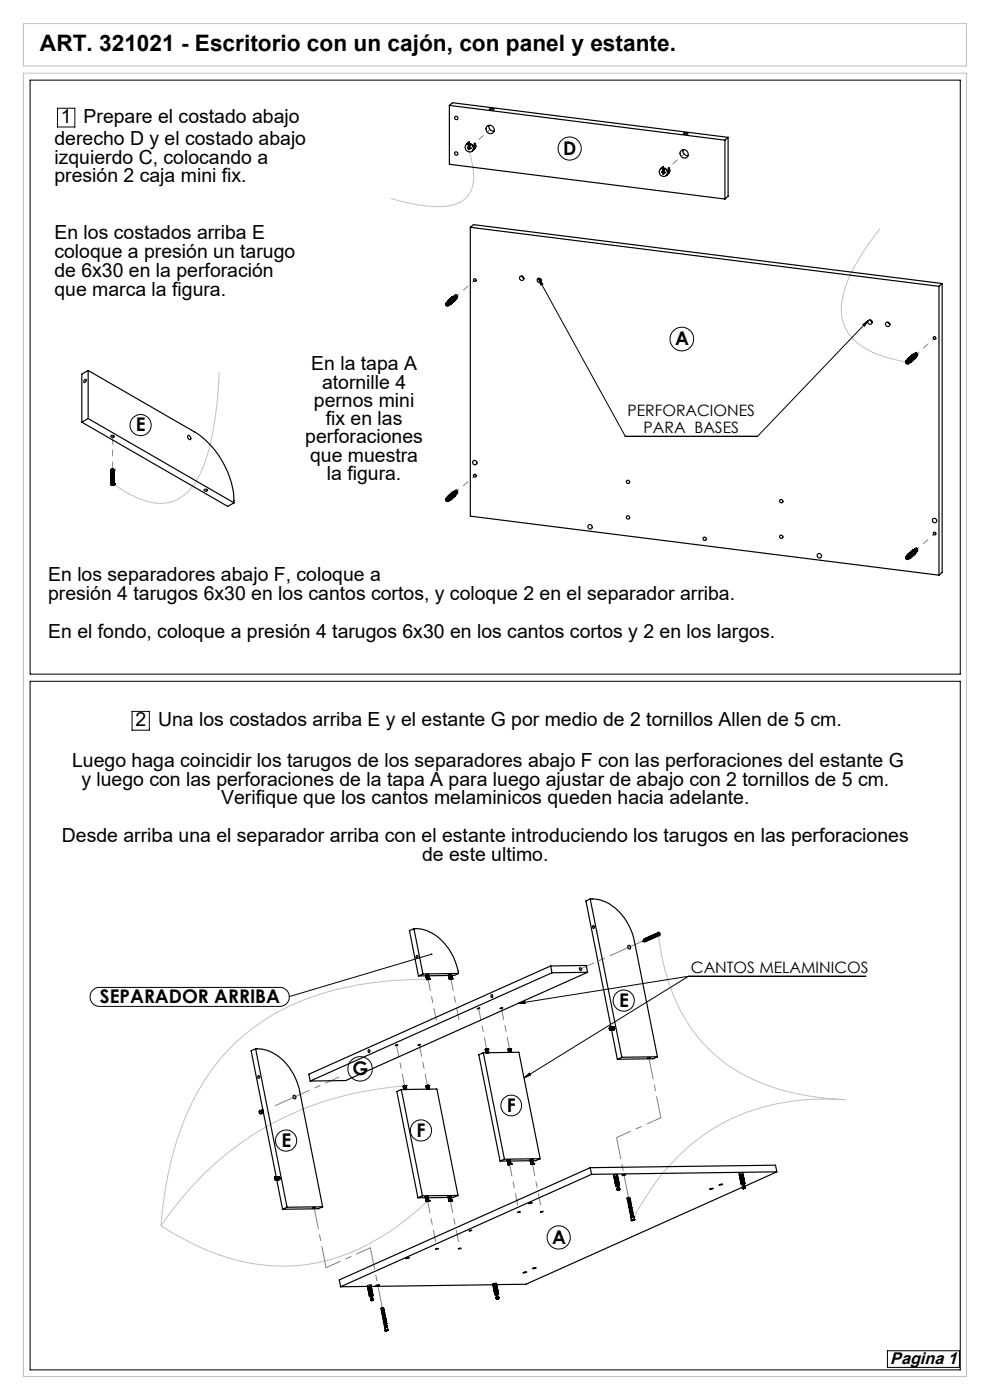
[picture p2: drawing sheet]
<svg xmlns="http://www.w3.org/2000/svg" width="210mm" height="297mm" viewBox="0 0 210 297" stroke-linecap="round" stroke-linejoin="round" font-family="sans-serif">
<path d="M5 15.5h200v276.5h-200zM5 5h200v9h-200zM99.2 31.2l.5 1.4a11.2 11.2 0 0 1 0 8.3 6.8 6.8 0 0 1-6 2.9 34 34 0 0 1-10.8-1.7M186.6 48.5a45.1 45.1 0 0 0-7.2 12.4 11 11 0 0 0 .4 9.6 13.8 13.8 0 0 0 8 5.2l4.8 1.2M46.5 78.9a64.5 64.5 0 0 1-3.5 20.3 12.7 12.7 0 0 1-5.3 6.8 10 10 0 0 1-8.9-.5l-2.4-1.3-2.6-1.7M139.6 198.2a42.2 42.2 0 0 0 8.5 22 35.5 35.5 0 0 0 20.6 11.7 59.6 59.6 0 0 0 10.7 1.4 46.2 46.2 0 0 0-28.8 6.6 48.1 48.1 0 0 0-16.5 19M90.8 207.7a68.2 68.2 0 0 0-30.2 6.1 44 44 0 0 0-22.3 25.7 78.1 78.1 0 0 0-4.2 20.5M85.8 230.4a67.4 67.4 0 0 0-38.5 15 72.1 72.1 0 0 0-13.2 14.6M90.7 254.8a49.5 49.5 0 0 1-23.8 13.2 41.3 41.3 0 0 1-27-4.6l-5.8-3.4" fill="none" stroke="#c0c0c0" stroke-width=".21"/>
<g fill="none" stroke="#000" stroke-width=".21">
<path d="M6.4 17h197.3v126h-197.3zM12.2 23h3.7v3.9h-3.7zM114.2 59.1l18.4 33.5M114.2 59.1l.9 1.2-.4 .2zM183 68.9l1.2-1-.8 1.3zM184.2 67.9l-23.5 24.7h-28.1M6.4 144.5h197.3v146.1h-197.3zM28 150.9h3.7v4h-3.7zM19.8 210l.5-.4 .6-.1h38.4a2.01 2.01 0 0 1 2.1 2 2.01 2.01 0 0 1-2.1 2h-38.2a2.01 2.01 0 0 1-1.9-1.3 2.01 2.01 0 0 1 .6-2.2zM91.6 202.4l-30.2 9M109.9 212.9l1.4-.5 .1 .5zM146 207.1h37.7"/>
<path d="M146 207.1l-34.8 21.6M146 207.1l-36.1 5.8M111.2 228.7l1.1-1.1 .3 .5zM188.2 286.6h15.3v3.5h-15.3z"/>
<circle cx="120.9" cy="31.5" r="2.45"/>
<circle cx="144.6" cy="71.9" r="2.51"/>
<circle cx="29.8" cy="90.2" r="2.24"/>
<circle cx="132.3" cy="212.3" r="2.24"/>
<circle cx="76.4" cy="226.8" r="2.6"/>
<circle cx="89.3" cy="239.8" r="2.25"/>
<circle cx="108.4" cy="234.5" r="2.19"/>
<circle cx="60.7" cy="242" r="2.24"/>
<circle cx="118.5" cy="262.5" r="2.47"/>
</g>
<path d="M100.1 30.9l3.9-3.5M141.3 36.1l3.8-3.5M96.8 62.8l3.9-3.4M194.4 75.1l3.9-3.4M96.8 104.3l3.9-3.4M194.4 116.6l3.9-3.4" fill="none" stroke="#808080" stroke-width=".21" stroke-dasharray="15.2 1.3 1.3 1.3" stroke-dashoffset="14.6"/>
<path d="M136.6 199.5l-13.4 6.1M58.4 234.5l13.5-6" fill="none" stroke="#808080" stroke-width=".21" stroke-dasharray="15.2 1.3 1.3 1.3" stroke-dashoffset="7.4"/>
<path d="M92.5 216.4l-1.7-8.7M97.4 216.3l-1.8-8.6M85.8 230.4l-1.7-8.7M90.7 230.3l-1.8-8.6M103.2 222.6l-1.7-8.7M108.1 222.5l-1.7-8.6M90.7 254.8l1.7 8.7M95.5 254.8l1.8 8.6M108.1 247l1.7 8.7M112.9 247l1.8 8.6" fill="none" stroke="#808080" stroke-width=".21" stroke-dasharray="15.2 1.3 1.3 1.3" stroke-dashoffset="12.7"/>
<path d="M140.2 237.1l-2.6-12.7M66.6 256.2l2.6 12.7M133.3 254.1l-2.5-12.8M78.6 264.7l2.5 12.7" fill="none" stroke="#808080" stroke-width=".21" stroke-dasharray="15.2 1.3 1.3 1.3" stroke-dashoffset="10.7"/>
<path d="M130.8 241.3l9.4-4.2M69.2 268.9l9.4-4.2" fill="none" stroke="#808080" stroke-width=".21" stroke-dasharray="15.2 1.3 1.3 1.3" stroke-dashoffset="12"/>
<path d="M23.9 92.5v7.2" fill="none" stroke="#808080" stroke-width=".21" stroke-dasharray="15.2 1.3 1.3 1.3" stroke-dashoffset="13.6"/>
<g fill="#000">
<path d="M91.4 202.3h.3v.3l-.3-.1z"/>
<path d="M114.2 59.1l.9 1.2-.4 .2zM183 68.9l1.2-1-.8 1.3z"/>
<path d="M111.2 228.7l1.1-1.1 .3 .5zM109.9 212.9l1.4-.5 .1 .5z"/>
</g>
<g fill="none" stroke="#000" stroke-width=".25">
<path d="M95.3 22.4l58.5 7.3M95.3 22.4l.7-.6 58.4 7.3M95.3 22.4v12.5l58.5 7.3M98.9 30.7a.95 .95 0 0 1 1-.2 .95 .95 0 0 1 .6 .9l.4-.3M99.2 30.4l-.2 .1M99.2 30.4v.1M99.2 31.4h.2M99.3 31.3v.1M99.3 31.4h.2M99.3 31.4h-.1M99.3 30.3l.2-.1v.2M99.3 30.3l-.2 .2"/>
<path d="M99.3 30.3l-.1 .1M99.3 30.3v.1M99.3 30.9h.4M99.4 30.8l.3 .1M99.4 30.8l-.1 .1M99.4 31.3v-.3h.2v.3h.3v.2h-.3M99.4 31.4v.3M99.4 31.3l-.2-.1v.2M99.5 31l-.1 .3M99.5 31.4v.2M99.5 31.6h.1M99.5 31.4h-.1"/>
<path d="M99.5 31.6l-.1 .1M99.6 30.1l-.2 .2M99.6 30.1l-.2 .1M99.6 30.5l-.3 .4M99.6 30.5l.1 .4M99.6 30.5l-.2 .3M99.6 30.1v.3M99.6 31.5v.2h-.2M99.7 31.4l-.1 .1M99.7 31.4h.2M100.3 32l.3-.6-.4 .7M100.3 30.9l.3 .1"/>
<path d="M100.6 30.4l.3 .7M100.6 30.4a.71 .71 0 0 1 .1 1.2l-.4 .3M100.6 30.4v.6l.3 .1M103.7 26.6a1.02 1.02 0 0 0 1.1 1.2M103.8 23.1l.7-.1 .3 .2-.8 .1zM140.1 35.8a.96 .96 0 0 1 1-.1 .96 .96 0 0 1 .5 .9l.4-.3M140.4 35.6l-.2 .1M140.4 36.6h.2M140.4 35.6v.1M140.4 36.4v.1M140.4 36.5l.3 .1M140.4 36.5v.1"/>
<path d="M140.5 35.5l-.2 .2M140.5 35.5l-.1 .1M140.5 35.5v.1M140.5 36.1l.2-.4 .2 .4M140.5 36.1h.4M140.5 36l.4 .1M140.5 36v.1M140.6 36.4l.1-.2h.1v.3h.2v.2h-.2M140.6 36.4h-.2v.2M140.7 35.4l-.2 .1M140.7 35.4v.2M140.7 36.6l-.1 .3"/>
<path d="M140.7 36.4h-.1M140.7 36.6h-.1M140.7 35.3l-.2 .2M140.7 35.3l-.1 .1M140.7 35.7l-.2 .3M140.7 35.3v.3M140.8 36.7v.2h-.2M140.8 36.8l-.2 .1M141 36.6l-.2 .1M141.4 37.1l.3-.5-.4 .6M141.5 36.1l.3 .1M141.8 35.6l.2 .7"/>
<path d="M141.8 35.6a.87 .87 0 0 1-.3 1.5M141.8 35.6v.6l.2 .1M144.9 31.8a1.02 1.02 0 0 0 1.1 1.2M145 28.3l.6-.1 .3 .2-.7 .1zM153.8 29.7v12.5M154.4 29.1v12.5l-.6 .6M154.4 29.1l-.6 .6M99.8 48.2l99.4 12.5M99.8 48.2l.6-.5 99.4 12.4M99.8 48.2v61.3l99.4 12.5M110.7 58.6l.4 .4M114.5 59.1l.4 .4"/>
<path d="M18.7 78.6l22.5 13a18.6 18.6 0 0 1 8.4 15.1M18.7 78.6l-1.3 .8v10.2M18.7 78.6v10.2M94.7 64.3a.38 .38 0 0 0-.1 .5 .38 .38 0 0 0 .5 0M94.7 64.3h.1M94.7 64.3a.38 .38 0 0 1 .4 0 .38 .38 0 0 1 0 .5M94.7 64.6l.1 .1M94.7 64.2h.1M94.7 64.2v.1M94.7 64.6h.1M94.8 64.2a.48 .48 0 0 1 .7-.4 .48 .48 0 0 1 .1 .8M94.8 64.6h-.1"/>
<path d="M94.8 64.6v-.2v.4M94.8 64.7v.1M94.8 64.6h.1M94.9 64.1a.36 .36 0 0 1 .6 0 .36 .36 0 0 1-.2 .5M94.9 64.6h.1M94.9 64.5l-.1 .1M94.9 64.6l-.1 .1M94.9 64.7l-.1 .1M94.9 63.8l1.1-.9a.52 .52 0 0 1 .6 .1 .52 .52 0 0 1 0 .7l-1 .9M95 64.1l.3 .2-.1 .5M95 64.1l-.3 .1M95 64.1a.36 .36 0 0 1 .3 .3 .36 .36 0 0 1-.1 .4"/>
<path d="M95.1 64.2a.19 .19 0 0 1 .3 0 .19 .19 0 0 1-.1 .2M95.1 63.7l.8-.7 .5 .1-.8 .6zM95.2 64.8h-.1M95.6 64.6l-.3 .1M95.8 63.9l.8-.6v.4l-.8 .7zM95.9 63l.1 .1M96 63.1h.3M96 63.1l-.6 .5M96.3 62.9a.37 .37 0 0 1 .5-.1 .37 .37 0 0 1 0 .6v-.4l-.2-.2-.1 .1M96.4 62.8a.37 .37 0 0 1 .5-.1 .37 .37 0 0 1 0 .5M96.4 63.4v.3M96.4 63.7l-.6 .5"/>
<path d="M96.4 63.7h.2M96.5 62.9h-.1M96.8 62.5l-.4 .2M96.8 62.5v.1M96.8 62.6l.2 .3M184.6 67.9l.4 .4M188.3 68.4l.5 .4M192.2 76.9h.2M192.2 76.6a.38 .38 0 0 0 0 .5 .38 .38 0 0 0 .5 0M192.2 76.6a.38 .38 0 0 1 .5 .1 .38 .38 0 0 1 0 .4M192.3 76.5a.36 .36 0 0 1 .5 0 .36 .36 0 0 1 0 .5M192.3 76.5a.38 .38 0 0 1 .5 .1 .38 .38 0 0 1 0 .5"/>
<path d="M192.3 76.5l-.1 .1M192.3 76.8l-.1 .1M192.4 76.8l-.2 .1M192.4 76.8v-.1v.2M192.4 76.9v.2M192.4 76.8v.1M192.4 76.9l.2 .1-.2-.1M192.4 76.8h.1M192.4 76.9h.1M192.4 77v.1M192.5 76.4a.36 .36 0 0 1 .6-.1 .36 .36 0 0 1-.2 .6M192.5 76.9h.1"/>
<path d="M192.5 76.1l-.1 .3M192.5 76.1l1-.9a.5 .5 0 0 1 .7 .1 .5 .5 0 0 1 0 .7l-1 .9M192.5 76.1a.51 .51 0 0 1 .7 .1 .51 .51 0 0 1 0 .7M192.5 76.9h-.1M192.7 76.4a.19 .19 0 0 1 .2 .1 .19 .19 0 0 1 0 .2M192.7 76l.8-.7 .5 .1-.8 .6zM192.8 77.1h-.1M193.2 76.9l-.3 .1M193.4 76.2l.7-.6v.4l-.7 .7zM193.5 75.3v.1M193.5 75.4l.4 .1M193.5 75.4l-.5 .5"/>
<path d="M193.9 75.1a.36 .36 0 0 1 .5 0 .36 .36 0 0 1 0 .5M194 75a.36 .36 0 0 1 .5 0 .36 .36 0 0 1 0 .5M194 75.6v.3M194 75.2l.2-.1 .2 .2-.1 .4M194 75.9l-.6 .6M194 75.9l.1 .1M194.1 75.1l-.1 .1M194.4 74.8l-.4 .2M194.4 74.8v.1M194.4 74.9l.2 .3M199.2 60.7v61.3M199.8 60.1l-.6 .6"/>
<path d="M199.8 60.1v61.4l-.6 .5M17.4 89.6l30.9 17.8 1.3-.7M17.9 80.6l.2-.1a.32 .32 0 0 1 .1 .4 .32 .32 0 0 1-.4 .2zM18.7 88.8l-1.3 .8M18.7 88.8l30.9 17.9M23.5 99.7h.1M23.5 99.7v3.1M23.6 99.7h.1M23.6 99.6v3.2M23.6 99.6h.1M23.6 92.4a.31 .31 0 0 1 .4-.1 .31 .31 0 0 1 .1 .4 .31 .31 0 0 1-.4 .1 .31 .31 0 0 1-.1-.4zM23.6 99.6v3"/>
<path d="M23.6 99.6l-.1 .1M23.6 99.6v2.9M23.7 99.6h.1M23.7 99.6v2.9M23.8 99.6h.1M23.8 99.6h.2M23.8 99.6l-.1 2.9M23.8 99.6v2.9M23.9 99.6h.1M23.9 99.6v2.9M24 99.6h.1M24 99.6v2.9l.2 .1"/>
<path d="M24 99.6v2.9M24.1 99.6h.1M24.1 99.6v2.9M24.1 99.6v3M24.2 99.7h.1M24.2 99.6l-.1 3.2M24.2 99.8h.1M24.2 99.7v3.1M39.9 92.4a.5 .5 0 0 1 .5 .3 .5 .5 0 0 1-.1 .6 .62 .62 0 0 1-.4-.9zM23.5 102.8h.1M23.5 102.7h.1M23.5 102.7v.1"/>
<path d="M23.6 102.8h.1M23.6 102.6l-.1 .1M23.6 102.6h.1M23.6 102.7a.25 .25 0 0 1 .3-.1 .25 .25 0 0 1 .2 .3h-.3zM23.6 102.8l.1 .1M23.6 102.9h.1M23.6 102.5v.1M23.6 102.5h.1M23.7 102.5h.1M23.7 102.9h.1M23.7 102.5l-.1 .1M23.8 102.5h-.1"/>
<path d="M23.8 102.5h.1M23.8 102.5h.2M23.8 102.9h.1M23.9 102.5h.1M23.9 102.9h.1M24 102.5h.1M24 102.9h.1M24.1 102.5h.1M24.1 102.9h.1M24.1 102.5l.1 .2M24.1 102.6h.1M24.1 102.8h.1"/>
<path d="M24.1 102.8v.1M24.2 102.6h.1M24.2 102.8h-.1M24.2 102.7h.1M24.2 102.7v.1M24.2 102.8h.1M43.3 103.9a.32 .32 0 0 1 .4-.2 .32 .32 0 0 1 .2 .4 .35 .35 0 0 1-.4 .1 .35 .35 0 0 1-.2-.3zM94.7 105.8a.38 .38 0 0 0-.1 .5 .38 .38 0 0 0 .5 0M94.7 105.8h.1M94.7 105.8a.38 .38 0 0 1 .4 0 .38 .38 0 0 1 0 .5M94.7 106.1h.1M94.7 105.7h.1"/>
<path d="M94.7 105.7v.1M94.7 106v.1M94.8 105.7a.48 .48 0 0 1 .7-.4 .48 .48 0 0 1 .1 .8M94.8 106l-.1 .1M94.8 106l.1-.1-.1 .4M94.8 106.1v.2M94.8 106h.1M94.9 105.6a.34 .34 0 0 1 .6-.1 .34 .34 0 0 1-.2 .6M94.9 106l.1 .1M94.9 106h-.1M94.9 106l-.1 .1M94.9 106.2l-.1 .1"/>
<path d="M94.9 105.3l1.1-.9a.52 .52 0 0 1 .6 .1 .52 .52 0 0 1 0 .7l-1 .9M95 105.6l.3 .2-.1 .5M95 105.6l-.3 .1M95 105.6a.36 .36 0 0 1 .3 .3 .36 .36 0 0 1-.1 .4M95.1 105.6a.19 .19 0 0 1 .3 0 .19 .19 0 0 1-.1 .3M95.1 105.2l.8-.7 .5 .1-.8 .6zM95.2 106.3h-.1M95.6 106.1l-.3 .1M95.8 105.4l.8-.6v.4l-.8 .7zM95.9 104.5l.1 .1M96 104.6h.3M96 104.6l-.6 .5"/>
<path d="M96.3 104.3a.36 .36 0 0 1 .5 0 .36 .36 0 0 1 0 .5M96.4 104.2a.37 .37 0 0 1 .5 0 .37 .37 0 0 1 0 .5M96.4 104.4a.32 .32 0 0 1 .4 .1 .32 .32 0 0 1 0 .4M96.4 104.8v.4M96.4 105.2l-.6 .5M96.4 105.2h.2M96.8 104l-.4 .2M96.8 104v.1M96.8 104.1l.2 .3M192.2 118.4h.2M192.2 118.1a.38 .38 0 0 0 0 .5 .38 .38 0 0 0 .5 0M192.2 118.1a.38 .38 0 0 1 .5 0 .38 .38 0 0 1 0 .5"/>
<path d="M192.3 118l-.1 .1M192.3 118.3l-.1 .1M192.4 118.3l-.2 .1M192.4 118.2v.1M192.4 118.4v.2M192.4 118.2v.2M192.4 118.3v.1M192.4 118.4l.2 .1-.2-.1M192.4 118.4h.1M192.4 118.5v.1M192.5 117.9a.36 .36 0 0 1 .6-.1 .36 .36 0 0 1-.2 .6M192.5 118.4h.1"/>
<path d="M192.5 117.6l-.1 .3M192.5 117.6l1-.9a.5 .5 0 0 1 .7 .1 .5 .5 0 0 1 0 .7l-1 .9M192.5 117.6a.51 .51 0 0 1 .7 .1 .51 .51 0 0 1 0 .7M192.5 117.9a.37 .37 0 0 1 .4 .2 .37 .37 0 0 1-.1 .4M192.5 117.9l-.2 .1M192.5 117.9l.4 .2-.1 .4M192.5 118.4h-.1M192.7 117.9a.19 .19 0 0 1 .2 0 .19 .19 0 0 1 0 .3M192.7 117.5l.8-.7h.5l-.8 .7zM192.8 118.5l-.1 .1M193.2 118.4l-.3 .1M193.4 117.7l.7-.7v.5l-.7 .7z"/>
<path d="M193.5 116.8v.1M193.5 116.9h.4M193.5 116.9l-.5 .5M193.9 116.6a.36 .36 0 0 1 .5 0 .36 .36 0 0 1 0 .5M194 116.5a.36 .36 0 0 1 .5 0 .36 .36 0 0 1 0 .5M194 117.1v.3M194 117.4l-.6 .6M194 117.4l.1 .1M194.1 116.6l.3 .2-.1 .4M194.1 116.6l-.1 .1M194.4 116.3l-.4 .2M194.4 116.3v.1"/>
<path d="M194.4 116.4l.2 .3M87.8 197a8.8 8.8 0 0 1 7.6 4.6 13.9 13.9 0 0 1 1.9 4.9M87.8 197l-.9 .4 1.9 9.6M87.8 197l1.9 9.6M125.2 190.7a8.7 8.7 0 0 1 7.6 4.6 12.4 12.4 0 0 1 1.8 4.4l4.9 24.5M125.2 190.7l6.7 33.6M125.2 190.7l-.9 .4 5.3 26.8M136.4 199.7l.3 .1 .2-.1M136.5 199.6l-.1 .1M136.6 199.6l.2 .1M136.6 199.6l-.2 .1M136.6 199.6h-.1"/>
<path d="M136.6 199.3l-.1 .3M136.8 199.2a.21 .21 0 0 0 0 .3 .21 .21 0 0 0 .3 .1M136.8 199.2l-.1-.1a.34 .34 0 0 0 0 .5 .34 .34 0 0 0 .5 0M137.1 199.1a.21 .21 0 0 0-.1 .3 .21 .21 0 0 0 .3 .1M137.1 199h-.2a.37 .37 0 0 0 .1 .5 .37 .37 0 0 0 .4 0M137.3 199l-.1 .2 .3 .1M137.3 198.9h-.1a.34 .34 0 0 0 0 .5 .34 .34 0 0 0 .5 0M137.6 198.9a.19 .19 0 0 0 0 .2 .19 .19 0 0 0 .2 .1M137.6 198.8h-.1a.34 .34 0 0 0 0 .5 .34 .34 0 0 0 .4 0M137.8 198.8l-.1 .2 .3 .1M137.8 198.7a.33 .33 0 0 0-.1 .5 .33 .33 0 0 0 .5 0M138.1 198.6l-.1 .2 .3 .2"/>
<path d="M138.1 198.6l-.1-.1a.33 .33 0 0 0-.1 .5 .33 .33 0 0 0 .5 0M138.3 198.5l-.1 .2 .3 .2M138.3 198.5v-.1a.33 .33 0 0 0-.1 .5 .33 .33 0 0 0 .5 0M138.6 198.4l-.1 .3 .3 .1M138.6 198.4l-.1-.1a.33 .33 0 0 0-.1 .5 .33 .33 0 0 0 .5 0M138.8 198.3l-.1-.1a.33 .33 0 0 0 0 .5 .33 .33 0 0 0 .5 0M138.9 198.3a.18 .18 0 0 0-.1 .3 .18 .18 0 0 0 .2 0M139 198.2h.1l-.1-.1a.33 .33 0 0 0 0 .5 .33 .33 0 0 0 .5 0M139 198.3v.2h.3M139.4 197.9l-.2 .1a.32 .32 0 0 0 0 .4 .32 .32 0 0 0 .3 .2M139.5 197.8a.35 .35 0 0 1 .5 .3 .35 .35 0 0 1-.4 .4l-.2-.3zM139.7 198.5l-.2 .1"/>
<path d="M139.8 198h-.2v.2h.2M139.8 198v.2M139.8 198.2l-.1 .1M139.8 198l-.2 .2M88.4 202.7a.23 .23 0 0 1 .3 .3 .23 .23 0 0 1-.4 .1zM89.7 206.6l-.9 .4M90.3 206.8l.2 .9M90.3 207h-1.5M90.5 207.7v.1M90.5 207.7l.1 .1M90.5 207.7h.1M90.5 206.8l.3 .8"/>
<path d="M90.5 207.8h.1M90.6 207.7h.1M90.6 207.7l-.2-.9 .1 .9M90.6 207.8l.4-.1zM90.6 206.7l.2 .9M90.7 207.7h-.2M90.7 207.7h.1M90.7 207.7l-.2-.9 .1 .9M90.7 206.7l.2 .9M90.8 207.6h.1M90.8 206.7l.2 .9M90.8 206.7l.3 .9"/>
<path d="M90.9 206.7l.2 .9M90.9 207.6h.1M90.9 206.8h-.6l.2 .9M90.9 207.6l-.2 .1M91 207.6h.1M91.1 207.6h.1M91.1 207.6v.1M91.1 207.6l-.1 .1M95.1 206.8l.2 .9M95.2 206.8l.2 .9M95.2 206.9l-4.3 .1M95.2 206.7l.2 .9"/>
<path d="M95.3 207.7h.1M95.4 207.7h.1M95.4 207.6h.1M95.4 207.6l-.1 .1M95.4 206.7l.2 .9M95.5 207.7l.3-.1zM95.5 206.7l.1 .9M95.5 207.6l-.2 .1M95.5 207.6h.1M95.5 207.6l-.2-.9 .2 .9M95.6 207.6h.1M95.6 207.6h.2"/>
<path d="M95.6 207.6l-.2-.9 .2 .9M95.7 207.6h.1M95.7 207.6l-.2-.9 .2 .9M95.7 206.7l.2 .9M95.7 206.7l-.6 .1M95.7 206.7l.1 .9M95.8 207.6h.1M95.8 207.6l-.2-.9 .2 .9M95.9 207.6h.1M95.9 207.6h-.1M97.3 206.5l-7.6 .1M97.3 206.5l-1 .4h-.5"/>
<path d="M101.2 214l.6-.1zM104.1 211.1a.23 .23 0 0 1 .4 0 .23 .23 0 0 1 0 .4 .23 .23 0 0 1-.4 0zM106.1 213.9l.5-.1zM116.8 204.9l.3 1.5M116.8 204.9l-51.3 23 .3 1.4M116.8 204.9l7.6-.1 .2 1.5M117.1 206.4l-51.3 22.9M124.6 206.3l-7.5 .1M124.6 206.3l-51.3 22.9-7.5 .1M129.3 218.3h.1M129.3 218.2h.1M129.3 218.3v.1"/>
<path d="M129.3 218h.1M129.3 218.4h.1M129.3 218v.1M129.3 218.4l.1 .1M129.4 218.4h.1M129.4 217.9l-.1 .1M129.4 217.9h.8M129.4 217.9h.1M129.4 218.4h-.1M129.4 218.4v.1M129.4 217.9h.8h-.7M129.5 218.5h.1"/>
<path d="M129.5 218.4h.1M129.5 217.9h.1M129.5 217.9l.1 .1M129.5 218.4h.8M129.5 218.4v.1M129.5 217.9l.8 .1M129.5 217.9v.1M129.6 218.4h.1M129.6 218h.1M129.6 218v.1M129.6 218.4l-.1 .1M129.6 218.4h-.1"/>
<path d="M129.6 218h.7M129.6 217.9l-.1 .1M129.6 218.3h.1M129.6 218.3v.1M129.6 218.1h.1M129.6 218.1v.1M129.6 218.1h.8M129.6 218.1h.8zM129.6 218.3h.8h-.8M129.6 218.3h.8M129.6 218.2h.1M129.6 218.2v.1"/>
<path d="M129.6 218.2h.8h-.8M129.6 218.2h.8M129.7 218.5l1.3 6.2M130.1 217.9a.33 .33 0 0 1 .3 .3 .33 .33 0 0 1-.2 .3h-.8M130.2 218.4l-.7 .1M130.3 218.4h-.7M133.2 200.7a.34 .34 0 0 1 .5 .1 .34 .34 0 0 1-.3 .5l-.2-.3zM54.2 222.5a9.4 9.4 0 0 1 8.5 6.2l.8 2.3 4.9 25M54.2 222.5l6.7 33.6M54.2 222.5l-.9 .4 5.3 26.8M54.8 228.2a.24 .24 0 0 1 .3 .3 .24 .24 0 0 1-.3 .2zM55.3 235.6a.33 .33 0 0 0-.3 .5 .33 .33 0 0 0 .6 0"/>
<path d="M55.5 235.5l-.3 .2a.32 .32 0 0 0-.1 .3 .32 .32 0 0 0 .4 .2l.2-.1M55.6 235.7v.2h.2M55.6 235.5a.29 .29 0 0 0-.2 .4 .29 .29 0 0 0 .4 .1M55.7 235.4a.32 .32 0 0 0-.1 .4 .32 .32 0 0 0 .3 .2M55.8 235.5l-.1 .2 .1 .1M78.2 222.7a.27 .27 0 0 1 .3 .3 .27 .27 0 0 1-.4 .2v-.3zM83.8 221.8l.6-.1zM85.1 231.1l-.9 .5 4.5 22.5M85.1 231.1l4.5 22.6M85.1 231.1l7.6-.1 4.5 22.6M85.5 230.5l.2 .6M85.5 230.5h.1"/>
<path d="M85.6 230.4h.1M85.6 230.4l.1 .7-.1-.7M85.6 230.4l.1 .7-.2-.6M85.7 230.4h.1M85.7 230.4h-.1M85.7 230.4l.1 .7M85.7 230.4l.2 .7-.2-.7M85.8 230.4h.1M85.8 230.4l.1 .7-.2-.7M85.8 230.4h-.1M85.8 230.4l.2 .7M85.9 230.4h.1"/>
<path d="M85.9 230.4l.1 .7M85.9 230.4l.2 .7M85.9 230.3v.1M85.9 230.3l.2 .8M86 230.4l.1 .7M86 230.3l.1 .8M86 230.3h.1M86 230.3v.1M86 230.3l-.4 .1M86 230.3l.2 .8M86 230.4l.2 .7M86.1 230.4h.1"/>
<path d="M86.1 230.3l-.1 .1M86.1 230.4l.2 .7M88.7 221.7l.5-.1zM90.4 230.4h.1M90.4 230.4l.1 .7M90.4 230.4l.2 .7M90.5 230.4h.1M90.5 230.4v.7l-.1-.7M90.5 230.3h.1M90.5 230.3l.2 .8-.2-.8M90.5 230.3l.1 .8M90.6 230.3h.1"/>
<path d="M90.6 230.3l.2 .8M90.6 230.3l.1 .8M90.7 230.3h.1M90.7 230.3l.1 .8M90.7 230.3l.2 .8-.1-.8M90.8 230.3h.1M90.8 230.3h-.3M90.8 230.3l.2 .8M90.9 230.3h-.1M90.9 230.3l-.5 .1M90.9 230.3h.1M90.9 230.3l.1 .8"/>
<path d="M90.9 230.3l.2 .8M102.5 223.3l-.9 .5 4.5 22.5M102.5 223.3l4.5 22.6M102.5 223.3l7.6-.1 4.5 22.6M102.9 222.7h.1M103 222.7h.1M103 222.6l.1 .7-.2-.6M103 222.6h.1M103 222.6l.2 .7M103.1 222.6h.1M103.1 222.6l.2 .7M103.1 222.6h-.1"/>
<path d="M103.2 222.6h.1M103.2 222.6l.1 .7-.1-.7M103.2 222.6l.2 .7M103.2 222.6l.2 .7zM103.3 222.6h.1M103.3 222.5h.1M103.3 222.5l-.3 .1M103.3 222.6l.2 .7M103.3 222.5v.1M103.3 222.5l.2 .8M103.4 222.6l.2 .7M103.4 222.6h.1"/>
<path d="M103.4 222.5l.1 .8M103.4 222.5h.1M103.4 222.5v.1M103.4 222.5l.2 .8M103.5 222.6h.1M103.5 222.5l-.1 .1M103.5 222.5l.1 .8M103.5 222.6l.1 .7M103.5 222.6l.2 .7M107.8 222.6h.1M107.8 222.6l.1 .7M107.8 222.6l.2 .7"/>
<path d="M107.8 222.5v.1M107.9 222.6h.1M107.9 222.5l.2 .8-.1-.8M108 222.5h.1M108.1 222.5h.1M108.1 222.5h-.2M108.1 222.5l.1 .8-.2-.8M108.1 222.5l.1 .8M108.1 222.5h.3l.1 .8-.2-.8M108.1 222.5l.2 .8M108.2 222.5h.1M108.2 222.5l.1 .8"/>
<path d="M108.2 222.5l.2 .8-.1-.8M108.3 222.5h.1M108.3 222.5h-.5M108.3 222.5l.1 .8-.1-.8M131.9 224.3l-.9 .4M137.3 224.5l.6-.1zM139.5 224.2l-7.6 .1M139.5 224.2l-1 .4-7.5 .1M58.2 249.9h.1M58.2 250h.1M58.3 250.1h.1M58.3 250.1v.1"/>
<path d="M58.3 249.8h.1M58.3 249.8l-.1 .1M58.3 250v.1M58.3 250.2h.1M58.3 250.2v.1M58.3 249.7h1l-.7 .1M58.3 249.7v.1M58.3 250.3h.9M58.3 249.7h.9M58.3 249.7h.1M58.4 250.2v.1M58.4 249.7h.1"/>
<path d="M58.4 250.3h.1M58.4 250.2l-.1 .1M58.5 250.3h.1M58.5 249.7h.1M58.5 249.7v.1M58.5 249.8h.8M58.6 250.2h.1M58.6 249.8h.1M58.6 250.2l-.1 .1M58.6 250.1h.1M58.6 249.9h.1M58.6 250.1h.7l-.7 .1"/>
<path d="M58.6 249.8v.1M58.6 250.1v.1M58.6 249.8h.7M58.6 250.2h.7M58.6 250h.1M58.6 250v.1M58.6 249.9v.1M58.6 249.9h.7M58.7 250.3l1.2 6.2M59.1 249.7a.3 .3 0 0 1 .2 .3 .3 .3 0 0 1-.1 .3h-.7M59.2 249.7h-.7M59.3 250.2h-.8"/>
<path d="M59.3 249.9h-.7M59.3 250h-.7M59.3 250l-.7 .1M59.3 249.8h-.7M59.4 249.9l-.8 .1M59.4 250h-.8M60.9 256.1l-1 .4M66.3 256.3l.6-.2zM68.4 256l-7.5 .1M68.4 256l-.9 .4-7.6 .1M88.7 254.1h1.5M89.6 253.7l-.9 .4"/>
<path d="M90.2 253.9l.2 .9M90.3 253.9l.2 .9M90.4 254.9h.1M90.4 254.8l.1 .1M90.4 254.8h.1M90.4 254.8v.1M90.4 253.9l.2 .8M90.4 254.8l-.2-.9 .3 .9M90.5 254.9l.4-.1zM90.5 254.8h.1M90.5 254.8l-.1-.9 .2 .9M90.6 254.8h.1"/>
<path d="M90.6 254.7h.1M90.6 254.7l-.1-.9 .2 .9M90.7 254.7h.1M90.7 253.8l.2 .9M90.7 253.8l.1 .9M90.7 254.7h.3M90.7 254.7l-.1-.9 .2 .9M90.8 254.7h.1M90.8 253.8l-.6 .2M90.8 253.8l.1 .9M90.8 253.8l.2 .9M90.9 254.7h.1"/>
<path d="M90.9 254.7h-.1M91 254.7l-.1 .1M95 253.9l.2 .9M95.1 253.9l.2 .8M95.1 254l-4.3 .1M95.1 253.8l.2 .9M95.2 253.8l.2 .9M95.2 254.8h.1M95.3 254.8h.1M95.3 254.7v.1M95.3 253.8l.1 .9M95.3 254.8l.4-.1z"/>
<path d="M95.3 254.7h.1M95.3 254.7l-.2-.9 .2 .9M95.3 254.7l-.1 .1M95.3 253.7l.2 1M95.4 254.7h.1M95.4 254.7l-.1 .1M95.4 253.7l.1 1M95.4 253.7l.2 1M95.5 253.7l.1 1M95.5 254.7h.1M95.5 254.7h.2M95.5 253.7l.2 1"/>
<path d="M95.6 254.7h.1M95.6 253.7l.1 1M95.6 253.7l.2 1M95.6 253.8l-.6 .1 .2 .9M95.7 254.7h.1M95.8 254.7h.1M95.8 254.7h-.1M97.2 253.6l-1 .4h-.5M97.2 253.6l-7.6 .1M106.1 246.3h1.5M107 245.9l-.9 .4M107.6 246.1l.2 .9"/>
<path d="M107.7 246.1l.3 .9M107.8 247v.1M107.8 247h.1M107.8 247.1h.1M107.8 246.1l.2 .9M107.8 247l-.1-.9 .1 .9M107.8 246.1l.2 .8M107.9 247.1l.4-.1zM107.9 247h.1M107.9 246l.2 .9M107.9 247l-.2-.9 .2 .9M108 247h.1"/>
<path d="M108 246.9h.1M108 246.9v.1M108 246.9l-.1-.9 .2 .9M108 246l.2 .9M108.1 246.9h.1M108.1 246.9l-.1-.9 .2 .9M108.1 246l.2 .9zM108.2 246l.2 .9M108.2 246.9h.1M108.2 246.1l-.6 .1M108.2 246.9l-.1-.9 .2 .9M108.3 246.9h.1"/>
<path d="M108.4 246.9l-.1 .1M108.4 246.9v.1M109.8 257.2l.6-.1zM112.1 255.3l.8-.2-.3 .2zM112.5 246.1l.1 .9M112.5 246.2l-4.3 .1M112.5 246l.2 .9M112.6 246l.2 .9M112.6 247h.1M112.7 247h.1M112.7 246.9h.1M112.7 247l.4-.1z"/>
<path d="M112.7 246.9l-.1 .1M112.7 246l.2 .9M112.8 246.9h.1M112.8 246l.2 .9M112.8 246.9h-.1M112.8 246.9l-.2-.9 .3 .9M112.9 246.9h.1M112.9 246l.1 .9M112.9 246.9h.3M112.9 246l.2 .9M112.9 246.9l-.2-.9 .2 .9M113 246.9h.1"/>
<path d="M113 246l.1 .9M113 246l.2 .9M113 246l-.6 .1 .2 .9M113.1 246.9h.1M113.2 246.9h.1M113.2 246.9h-.1M114.6 245.8l-1 .4h-.5M114.6 245.8l-7.6 .1M114.7 257.1l.5-.1zM125.2 247.7l39.3-.5 .3 1.4M125.2 247.7l.3 1.4M125.2 247.7l-53.2 23.8 .2 1.5"/>
<path d="M125.5 249.1l-53.3 23.9M130.4 249.7l.3 1.6M130.4 249.7h-.2M130.5 249.6l-.3 .1M130.5 249.6l.3 1.6-.2 .1-.4-1.6M130.5 249.6l-.1 .1M130.6 251.6h.7M130.7 249.6h.2M130.8 252.2l.1 .2M130.9 252.4h.5M130.9 249.6l.3 1.5M131 252.5l.4-.1z"/>
<path d="M131 249.5l-.3 .1M131 249.5l.3 1.7h-.3l-.3-1.6M131 249.5l-.1 .1M131.1 252.4v.1M131.2 252.5h.1M131.2 252.5h-.1M131.3 251.6h.1M131.2 252.4h.1M131.3 252l-.1-.4h-.2h-.1l.1 .5M131.3 252.4l-.1 .1M131.3 252.4v.1M131.3 252.4l-.2 .1"/>
<path d="M131.3 252.4h-.1M131.4 251.4l-.1 .2M131.4 251.4l-.4-2.2h-.6l-.2 .2 .4 2.2M131.4 251.4l-.8 .2M131.4 252.1l-.3-.1-.3 .2M131.4 252.1l-.6 .1M131.4 252.1l.1 .2M131.5 252.3l-.1 .1M131.5 252.3l-.6 .1M131.9 249.3l.8-.1-.4 .2zM133 254.2h.1zM133.1 254.1l.4-.1v.2"/>
<path d="M133.1 254.1l.1 .3M133.1 254.1l-.1 .1M133.5 254.2l-.3 .2M133.5 254.2h.2M133.6 254.3v.3M133.6 254.6h.2l-.5 .3v.3M133.6 254.6l-.3 .2M133.6 254.7l.1 .3M133.7 255h.1l-.1 .1M133.7 254.2h-.1a.44 .44 0 0 0-.4 .6M133.7 255l-.4 .2M133.7 254.2l-.7 .3 .2 .1"/>
<path d="M133.7 255.1l.2 .3M133.7 255.1l-.3 .1v.3M133.7 255.4l-.3 .1M133.7 254.6l-.6 .3 .2 .1M133.8 255.4l-.3 .2v.3l.3-.2M133.8 255.4v.3M133.8 255l-.5 .2-.1 .2h.1M133.8 255.7l.2 .1M133.8 255.8l-.3 .3v.2M133.8 258.3l.1 .5M133.8 255.8l.1 .3M133.9 258.9l.8-.1-.5 .2z"/>
<path d="M133.9 255.4h-.1M133.9 256.1h.2M133.9 256.1l-.3 .2M133.9 256.2l-.3 .3v.2M133.9 255.4l-.6 .2v.1l.1 .1M133.9 258.2l-.1 .1M133.9 256.2l.1 .3M133.9 258.8v.1M134 255.8h-.2M134 256.5h.1M134 256.5l-.3 .2M134 256.6l-.3 .2v.3"/>
<path d="M134 255.8l-.6 .2-.1 .1 .2 .1M134 256.6l.1 .3M134.1 256.1l-.2 .1M134.1 256.9h.1M134.1 256.9l-.4 .2M134.1 256.1l-.7 .3 .2 .1M134.1 257l-.4 .2 .1 .3M134.1 257v.3M134.1 256.5l-.1 .1M134.1 257.3h.2l-.1 .1M134.1 257.3l-.3 .2M134.1 256.5l-.6 .3 .2 .1"/>
<path d="M134.2 257.4l-.4 .2v.3M134.2 257.4v.3M134.2 257.7l-.3 .1M134.2 256.9l-.5 .2-.1 .1 .1 .1M134.2 258.8v.1M134.2 256.9l-.1 .1M134.2 257.7h.2M134.2 257.8l-.3 .2v.2M134.2 257.8l.1 .3M134.3 257.3l-.6 .2v.2h.1M134.3 258.1h.1M134.3 258.1v.1"/>
<path d="M134.3 258.2h.1M134.3 258.2h-.4M134.4 257.7l-.2 .1M134.4 257.7l-.6 .2-.1 .2h.2M134.4 258.9h-.3h.1M134.4 258.9h-.2M134.4 258.8v.1M134.4 258.1l-.1 .1M134.4 258.2l-.6 .1M134.4 258.1h.1M134.4 258.2l.1 .5M134.5 258.7h.1"/>
<path d="M134.5 258.7l-.6 .1M134.5 258.7l.1 .1M150.5 252.2l.8-.1-.4 .2zM152.6 251.3l.7-.1-.3 .2zM156.8 249.3l.3-.1 .3 1.7-.2 .1zM157 249.3l.3 1.6M157 249.3h-.2M157.1 249.2l-.1 .1M157.2 251.2h.7M157.3 249.2h.3M157.3 249.2l.3 1.6h.3l-.3-1.6M157.3 249.2h.2"/>
<path d="M157.4 251.9l.1 .2M157.4 251.9l-45.9 20.5-6.1 .1M157.5 252.1h.5M157.5 249.2l.3 1.6M157.6 252.1h.4zM157.6 249.2h-.1M157.8 252.1h.1M157.9 251.2h.1M157.8 252.1l-.1 .1M157.9 251.7l-.1-.5h-.2v.5M157.9 252.1h.1M157.9 252.1l-.2 .1"/>
<path d="M158 251.1l-.1 .1M158 251.1l-.4-2.3h-.5l-.3 .2 .4 2.2M158 251.1l-.8 .1M158 251.7h-.3l-.3 .2M158 251.7l-.6 .2M158 251.7l.1 .3M158.1 252l-.1 .1M158.1 252l-.6 .1M164.8 248.6l-39.3 .5M164.8 248.6l-6.8 3.1M77.9 272.9l-5.7 .1M78 273.1h.1"/>
<path d="M78.1 273.1l.3 1.6M78.2 273l-.2 .1M78.2 273l.4 1.6-.2 .1-.4-1.6M78.2 273l-.1 .1M78.5 272.9h.2M78.5 272.9l.3 1.7h.3l-.4-1.7M78.6 275.6v.2M78.7 272.9l.3 1.7M78.7 272.9h.1M78.7 275.9l.4-.1zM78.8 275.9h.1M78.9 275.9h.1"/>
<path d="M78.9 275.9h-.1M79 275.8l-.2 .1M79 275.8l.1 .1M79 275.8h.1M79 275.4l-.1-.4h-.2v.5M79.1 275.8l-.3 .1M79.1 275.8v.1M79.1 274.8v.2l-.6 .1h.1l-.2-.1M79.1 274.8l-.4-2.2h-.3l-.5 .1 .5 2.3M79.1 274.8l-.7 .2M79.2 275.5l-.3-.1-.3 .2M79.2 275.5v.2l-.6 .1"/>
<path d="M79.2 275.5l-.6 .1M79.2 275.7l-.1 .2-.5-.1M79.7 272.7l.8-.1zM80.9 277.5h.1M81.1 277.4l-.2 .1M81.1 277.4h.2v.3M81.1 277.4h.1M81.1 277.4l-.2 .3 .1 .2 .3-.2M81.1 277.4l-.3 .2 .1 .2M81.1 278.9l.1 .2M81.2 279.2l.1 .3M81.3 277.7h.2"/>
<path d="M81.4 277.8l-.4 .2v.3M81.4 277.8v.3M81.4 278.1h.2M81.4 278.1l-.3 .2M81.4 278.2l.1 .3-.4 .2M81.4 278.2l-.3 .2v.3M81.5 278.5h.1M81.5 277.7l-.1 .1M81.5 278.6l-.4 .2M81.5 277.7l-.6 .3v.1l.1 .1M81.5 278.6l.1 .3M81.6 278.1l-.2 .1"/>
<path d="M81.6 278.9h.1M81.6 278.9l-.4 .1M81.6 279l-.4 .2M81.6 278.1l-.6 .2-.1 .2h.2M81.6 279v.3M81.6 278.5l-.1 .1M81.6 279.3h.2l-.4 .2v.4M81.6 279.3l-.3 .1M81.6 278.5l-.6 .3 .2 .1M81.7 279.4v.2M81.7 278.9l-.1 .1M81.7 279.6h.2l-.2 .1"/>
<path d="M81.7 279.6l-.3 .2M81.7 278.9l-.6 .3 .1 .1M81.7 279.7l-.3 .3v.2M81.7 279.7l.1 .3M81.8 279.3l-.7 .3 .2 .1M81.8 279.6l-.5 .3-.1 .1 .2 .1M86 266.9l.8-.1zM92.4 265l.6-.1zM97.2 264.9l.6-.1zM99.5 261.1l.6-.1zM104.6 272.6l-25.8 .3M104.6 272.7h.1"/>
<path d="M104.7 272.7l.3 1.6M104.8 272.6l-.2 .1M104.8 272.6l.4 1.6-.2 .2-.4-1.7M104.8 272.6l-.1 .1M105 274.6h.6M105.1 272.6h.2M105.2 275.3v.1M105.3 272.6l.3 1.6M105.3 275.6l.4-.2zM105.3 272.6h-.2M105.3 272.6l.4 1.6h-.3l-.3-1.6M105.3 272.6h.1"/>
<path d="M105.5 275.6h.1M105.4 275.5h.1M105.6 275.5l.1-.1-.1 .1M105.6 275.5l-.1 .1M105.6 275.5h.1M105.6 274.6h.1M105.6 275.1l-.1-.5h-.1l-.2 .1 .1 .4M105.7 275.5h.1M105.7 275.5h-.3M105.8 274.5l-.2 .1M105.8 274.5l-.5-2.3-.6 .1-.2 .1 .5 2.2M105.8 274.5l-.8 .1"/>
<path d="M105.8 275.2l-.2-.1-.4 .2M105.8 275.2l-.6 .1M105.8 275.2v.1M105.8 275.3l-.2 .3-.4-.2M105.8 275.3l-.6 .1M110.9 270l.8-.2zM113 269.1l.7-.1-.4 .1zM81.6 282.3l.8-.2zM81.6 281.7l.1 .5M81.7 281.5v.1M81.7 282.2l-.1 .1M81.7 281.6l-.1 .1"/>
<path d="M81.8 280h.2M81.8 280l-.3 .2M81.8 280.1l.1 .3M81.8 280.4h.2M81.8 280.4l-.2 .2M81.9 280.8h.2M82 280l-.5 .3v.3l.1-.1M82 280.8l-.4 .2M82 280.8l-.1-.3-.4 .2 .1 .3M82 280.9l-.4 .2v.3M82 280a.4 .4 0 0 0-.6 .5h.1M82 280.9v.3"/>
<path d="M82 282.2v.1M82 280.4l-.1 .1M82 281.2h.2M82 281.2l-.3 .2M82 281.3l-.3 .2M82 280.4l-.5 .2-.1 .2h.1M82 281.3l.1 .2M82.1 280.8l-.1 .1M82.1 280.8l-.6 .2v.2h.1M82.1 281.5l-.4 .1M82.1 281.5l.1 .1M82.2 281.2l-.2 .1"/>
<path d="M82.2 281.2l-.6 .2 .1 .2M82.2 282.3h-.2M82.2 282.2v.1M82.2 281.6l-.6 .1M82.2 281.6l.1 .5M82.3 282.1l-.6 .1M82.3 282.1h.1"/>
<circle cx="96.8" cy="25" r=".36"/>
<circle cx="96.8" cy="32.6" r=".36"/>
<circle cx="99.6" cy="31.3" r=".88"/>
<circle cx="103.9" cy="27.5" r=".88"/>
<circle cx="140.7" cy="36.5" r=".88"/>
<circle cx="145.1" cy="32.7" r=".88"/>
<circle cx="100.7" cy="59.4" r=".3"/>
<circle cx="110.7" cy="59" r=".47"/>
<circle cx="114.4" cy="59.5" r=".47"/>
<circle cx="94.8" cy="64.6" r=".23"/>
<circle cx="184.6" cy="68.3" r=".47"/>
<circle cx="188.3" cy="68.8" r=".47"/>
<circle cx="192.4" cy="76.9" r=".23"/>
<circle cx="198.2" cy="71.7" r=".29"/>
<circle cx="100.7" cy="98.1" r=".48"/>
<circle cx="94.9" cy="106.1" r=".22"/>
<circle cx="100.7" cy="100.9" r=".29"/>
<circle cx="125.2" cy="111.7" r=".47"/>
<circle cx="133.2" cy="109.7" r=".36"/>
<circle cx="133.2" cy="102.2" r=".35"/>
<circle cx="149.5" cy="114.3" r=".35"/>
<circle cx="165.7" cy="106.3" r=".35"/>
<circle cx="165.7" cy="113.9" r=".35"/>
<circle cx="173.8" cy="117.9" r=".48"/>
<circle cx="192.4" cy="118.4" r=".23"/>
<circle cx="198.2" cy="113.2" r=".29"/>
<circle cx="198.2" cy="110.4" r=".46"/>
<circle cx="125.8" cy="196.6" r=".25"/>
<circle cx="123.1" cy="205.6" r=".26"/>
<circle cx="129.5" cy="218.2" r=".2"/>
<circle cx="62.5" cy="232.7" r=".35"/>
<circle cx="58.4" cy="250" r=".2"/>
</g>
<text font-size="4.8" x="8.5" y="10.9">ART. 321021 - Escritorio con un cajón, con panel y estante.</text>
<g font-size="4.1">
<text x="12.9" y="26">1</text>
<text x="17.7" y="26">Prepare el costado abajo</text>
<text x="11.5" y="30.7">derecho D y el costado abajo</text>
<text x="11.5" y="34.7">izquierdo C, colocando a</text>
<text x="11.5" y="38.7">presión 2 caja mini fix.</text>
<text x="11.5" y="50.7">En los costados arriba E</text>
<text x="11.5" y="54.7">coloque a presión un tarugo</text>
<text x="11.5" y="58.7">de 6x30 en la perforación</text>
<text x="11.5" y="62.7">que marca la figura.</text>
<text x="66" y="78.6">En la tapa A</text>
<text x="68.3" y="82.4">atornille 4</text>
<text x="66.6" y="86.3">pernos mini</text>
<text x="64.8" y="94.1">perforaciones</text>
<text x="69.1" y="90.2">fix en las</text>
<text x="65.8" y="97.9">que muestra</text>
<text x="69.3" y="101.8">la figura.</text>
<text x="10.2" y="123.3">En los separadores abajo F, coloque a</text>
<text x="10.2" y="127.3">presión 4 tarugos 6x30 en los cantos cortos, y coloque 2 en el separador arriba.</text>
<text x="10.2" y="135.3">En el fondo, coloque a presión 4 tarugos 6x30 en los cantos cortos y 2 en los largos.</text>
<text x="28.7" y="154">2</text>
<text x="33.5" y="154">Una los costados arriba E y el estante G por medio de 2 tornillos Allen de 5 cm.</text>
<text x="15.3" y="162.7">Luego haga coincidir los tarugos de los separadores abajo F con las perforaciones del estante G</text>
<text x="17.3" y="166.7">y luego con las perforaciones de la tapa A para luego ajustar de abajo con 2 tornillos de 5 cm.</text>
<text x="46.9" y="170.7">Verifique que los cantos melaminicos queden hacia adelante.</text>
<text x="13.1" y="178.7">Desde arriba una el separador arriba con el estante introduciendo los tarugos en las perforaciones</text>
<text x="89.5" y="182.7">de este ultimo.</text>
</g>
<g font-size="4">
<text x="119.5" y="32.8">D</text>
<text x="143.2" y="73.2">A</text>
<text x="28.8" y="91.5">E</text>
<text x="21.2" y="212.8">SEPARADOR ARRIBA</text>
<text x="131.3" y="213.6">E</text>
<text x="74.7" y="228.1">G</text>
<text x="107.5" y="235.8">F</text>
<text x="59.7" y="243.3">E</text>
<text x="88.4" y="241.2">F</text>
<text x="117.1" y="263.9">A</text>
</g>
<text font-size="3.6" x="188.8" y="289.3">Pagina 1</text>
<g font-size="3.3">
<text x="133.1" y="88.3">PERFORACIONES</text>
<text x="136.5" y="91.8">PARA BASES</text>
<text x="146.6" y="206.3">CANTOS MELAMINICOS</text>
</g>
</svg>
